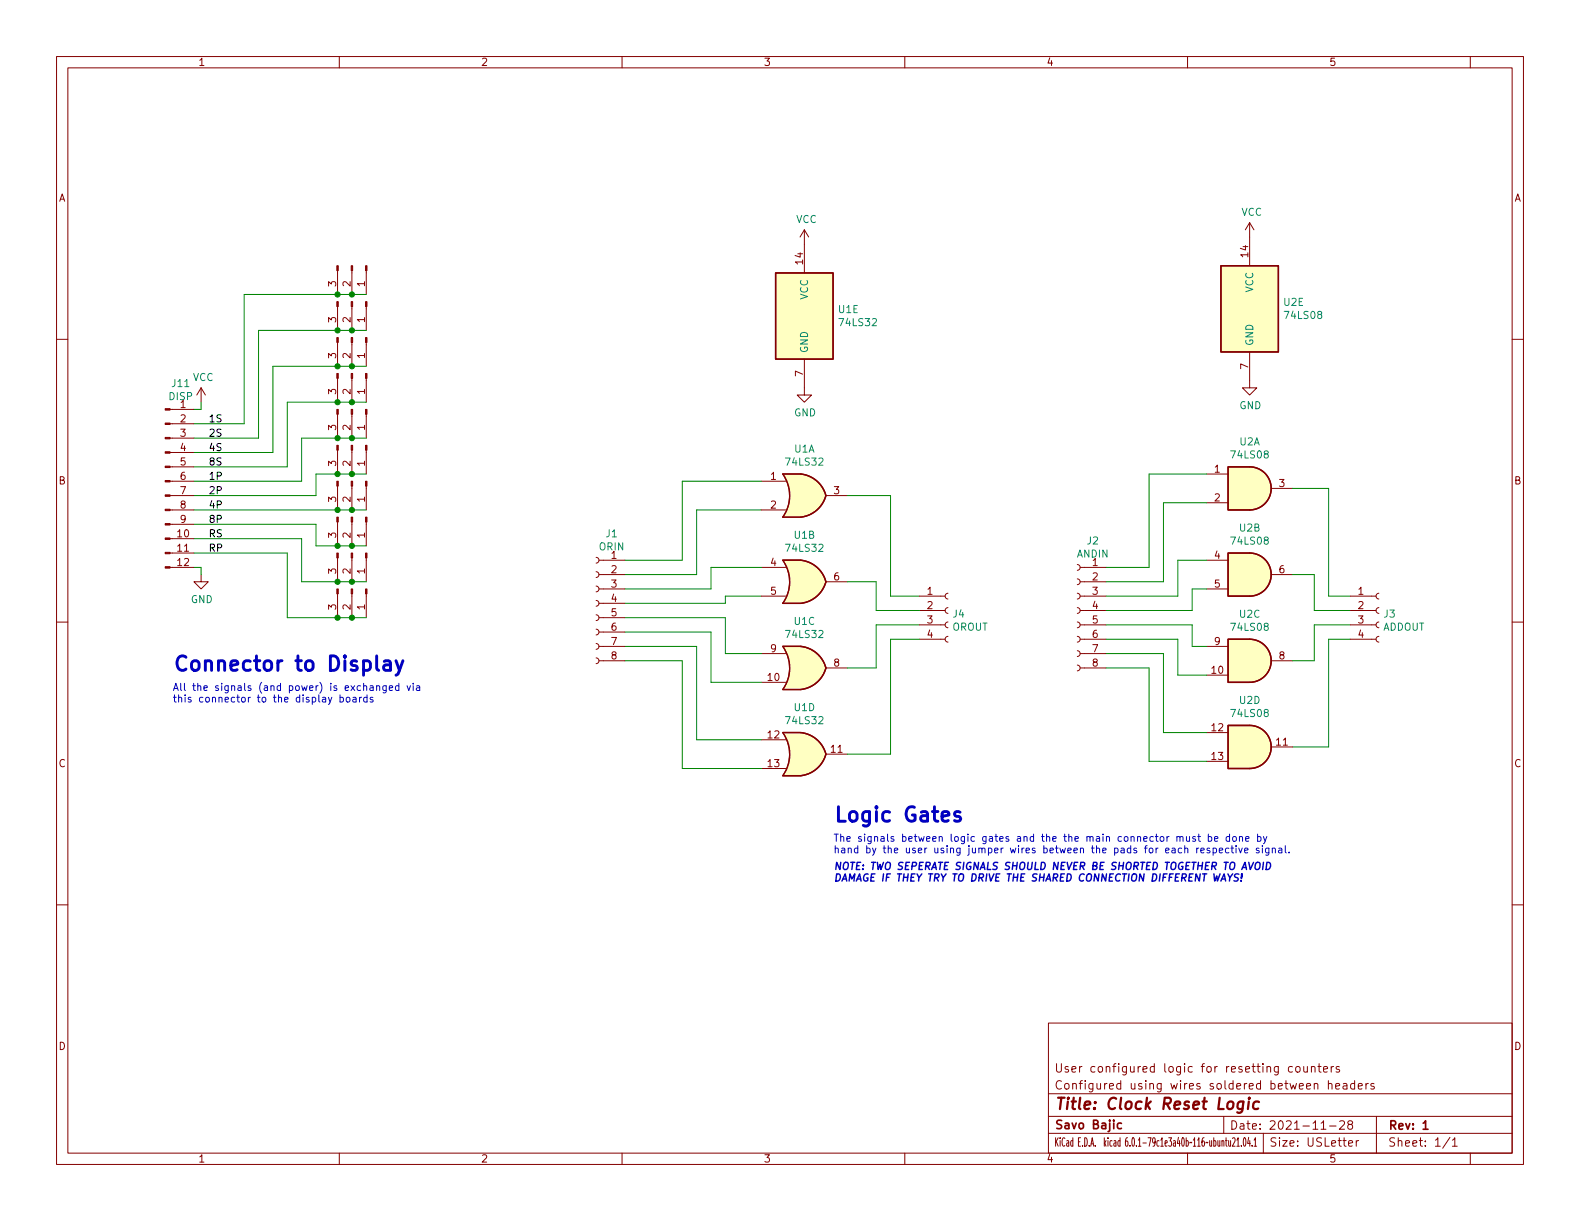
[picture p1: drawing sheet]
<svg xmlns="http://www.w3.org/2000/svg" width="279mm" height="216mm" viewBox="0 0 279 216" stroke-linecap="round" stroke-linejoin="round" font-family="sans-serif">
<g fill="none" stroke="#840000" stroke-width=".18">
<path d="M10 10h259.4v195.9h-259.4zM12 12h255.4v191.9h-255.4zM60 10v2M110 10v2M160 10v2M210 10v2M260 10v2M221 39.4v7.6M221 39.4l-.8 1.2M221 39.4l.7 1.2M10 60h2M59.7 47.9v4.2"/>
<path d="M59.7 54.2v4.2M62.2 47.9v4.2M62.2 54.2v4.2M64.8 47.9v4.2M64.8 54.2v4.2M142.2 40.6v7.7M142.2 40.6l-.7 1.3M142.2 40.6l.8 1.3M267.4 60h2M30.1 77.5h4.2M30.1 74.9h4.2M30.1 72.4h4.2"/>
<path d="M35.6 68.6l-.8 1.3M35.6 68.6v2.5M35.6 68.6l.7 1.3M59.7 60.6v4.2M59.7 66.9v4.2M59.7 73.3v4.2M59.7 79.6v4.2M62.2 60.6v4.2M62.2 66.9v4.2M62.2 73.3v4.2M62.2 79.6v4.2M64.8 60.6v4.2"/>
<path d="M64.8 66.9v4.2M64.8 73.3v4.2M64.8 79.6v4.2M142.2 63.5v6.4h1.3l-1.3 1.2-1.2-1.2h1.2M221 62.2v6.4h1.2l-1.2 1.3-1.3-1.3h1.3M30.1 97.8h4.2M30.1 95.3h4.2M30.1 92.7h4.2M30.1 90.2h4.2M30.1 87.6h4.2M30.1 85.1h4.2M30.1 82.6h4.2"/>
<path d="M30.1 80h4.2M59.7 86v4.2M59.7 92.3v4.2M59.7 98.7v4.2M62.2 86v4.2M62.2 92.3v4.2M62.2 98.7v4.2M64.8 86v4.2M64.8 92.3v4.2M64.8 98.7v4.2M105.4 98.6l.4 .1 .1 .4-.1 .3-.4 .2M105.9 99.1h4.6"/>
<path d="M134.6 90.2h4.3M134.6 85.1h4.3M141.6 99.1h-3.2a6.6 6.6 0 0 1 0 7.6h3.2M141.6 83.8h-3.2a6.6 6.6 0 0 1 0 7.6h3.2M146 87.6h3.9M190.5 99.8l.4 .2 .1 .3-.1 .4-.4 .1M213.4 99.1h3.8M213.4 83.8h3.8M213.4 88.9h3.8M224.8 86.4h3.8M10 110h2M30.1 100.3h4.2"/>
<path d="M35.6 101.6v1.3h1.2l-1.2 1.2-1.3-1.2h1.3M59.7 105v4.2M62.2 105v4.2M64.8 105v4.2M105.4 116.3l.4 .2 .1 .3-.1 .4-.4 .1M105.4 113.8l.4 .1 .1 .4-.1 .4-.4 .1M105.4 111.3l.4 .1 .1 .4-.1 .3-.4 .2M105.4 108.7l.4 .2 .1 .3-.1 .4-.4 .1M105.4 106.2l.4 .1 .1 .4-.1 .3-.4 .2M105.4 103.6l.4 .2 .1 .3-.1 .4-.4 .1M105.4 101.1l.4 .1 .1 .4-.1 .4-.4 .1M105.9 116.8h4.6"/>
<path d="M105.9 114.3h4.6M105.9 111.8h4.6M105.9 109.2h4.6M105.9 106.7h4.6M105.9 104.1h4.6M105.9 101.6h4.6M134.6 115.6h4.3M134.6 105.4h4.3M134.6 100.3h4.3M141.6 114.3h-3.2a6.6 6.6 0 0 1 0 7.6h3.2M146 118.1h3.9M146 102.9h3.9"/>
<path d="M162.6 113h4.5M162.6 110.5h4.5M162.6 108h4.5M162.6 105.4h4.5M167.6 112.5l-.3 .2-.2 .3 .2 .4 .3 .1M167.6 110l-.3 .1-.2 .4 .2 .3 .3 .2M167.6 107.4l-.3 .2-.2 .4 .2 .3 .3 .2M167.6 104.9l-.3 .2-.2 .3 .2 .4 .3 .1M190.5 117.6l.4 .2 .1 .3-.1 .4-.4 .1M190.5 115.1l.4 .1 .1 .4-.1 .3-.4 .2M190.5 112.5l.4 .2 .1 .3-.1 .4-.4 .1M190.5 110l.4 .1 .1 .4-.1 .3-.4 .2"/>
<path d="M190.5 107.4l.4 .2 .1 .3-.1 .4-.4 .2M190.5 104.9l.4 .2 .1 .3-.1 .4-.4 .1M190.5 102.4l.4 .1 .1 .4-.1 .3-.4 .2M191 118.1h4.6M191 115.6h4.6M191 113h4.6M191 110.5h4.6M191 108h4.6M191 105.4h4.6M191 102.9h4.6M191 100.3h4.6M213.4 114.3h3.8"/>
<path d="M213.4 104.1h3.8M213.4 119.4h3.8M224.8 116.8h3.8M224.8 101.6h3.8M238.8 113h4.5M238.8 110.5h4.5M238.8 108h4.5M238.8 105.4h4.5M243.8 112.5l-.3 .2-.2 .3 .2 .4 .3 .1M243.8 110l-.3 .1-.2 .4 .2 .3 .3 .2M243.8 107.4l-.3 .2-.2 .4 .2 .3 .3 .2M243.8 104.9l-.3 .2-.2 .3 .2 .4 .3 .1"/>
<path d="M267.4 110h2M134.6 120.7h4.3M134.6 130.8h4.3M134.6 135.9h4.3M141.6 129.5h-3.2a6.6 6.6 0 0 1 0 7.7h3.2M146 133.4h3.9M213.4 129.5h3.8M213.4 134.6h3.8M224.8 132.1h3.8M10 160h2M267.4 160h2M185.4 180.9h82v23h-82z"/>
<path d="M185.4 197.4h82M185.4 193.4h82M216.4 197.4v3M228.5 188.7l-.4-.1-.3 .3v.4l.2 .2h.5M229.2 188.7l.2-.1 .4 .1 .1 .6-.1 .2-.4 .1-.2-.2zM230.5 188.6l.1 .9 .4 .1 .2-.2M231.2 188.6v1M231.9 188.7l.2-.1 .4 .1v.9M231.9 188.6v1M233 188.6h.6M233.3 188.1v1.3l.3 .2M233.6 199.7h.9"/>
<path d="M234 189.1l.8-.2-.1-.2-.4-.1-.3 .2 .1 .7h.6M234.9 191.7l.2-.1 .4 .1v.9M234.9 191.1v1.5M235.1 199.1h1.2M235.4 188.6v1M235.8 188.6l-.3 .1-.1 .2M236.2 192.1l.7-.2-.1-.2-.4-.1-.2 .2 .1 .7h.5M236.8 188.7l-.3-.1-.2 .2v.2l.5 .1v.4h-.5M236.9 198.3l.6-.1 .2 .1 .1 .3-1 1.1h1M237.5 191.7h.6l.1 .9M238.2 191.9l-.5 .1a.29 .29 0 0 0-.2 .3 .29 .29 0 0 0 .2 .3l.5-.1M238.6 198.8l-.3-.3 .1-.2 .2-.1h.4l.2 .3-.1 .2-.6 .2-.2 .2 .1 .4 .2 .2h.3l.3-.3-.1-.4-.2-.2"/>
<path d="M239.5 191.7l-.4-.1-.3 .3v.4l.2 .2h.5M239.5 191.1v1.5M240.2 192.1l.7-.2-.1-.2-.4-.1-.2 .2 .1 .7h.5M241.5 191.6v1M242 191.6l-.3 .1-.2 .2M243 191.7l-.4-.1-.2 .2 .1 .2 .5 .2v.3h-.6M243.4 197.4v6.5M60 203.9v2M110 203.9v2M160 203.9v2M185.4 200.4h82M210 203.9v2"/>
<path d="M216.1 201.8l.1-.1h.2v1M216.7 201.7h.3M216.8 201.2v1.3l.2 .2M217.3 201.7v.9l.2 .1 .1-.2M217.6 201.7v1M218 201.3l.3-.1 .1 .4-.5 1.1h.5M218.7 201.6l.2-.4v1.5M218.7 202.7h.5M219.5 202.5v.2M220 201.2h.1a1.14 1.14 0 0 1 0 1.5 1.63 1.63 0 0 1-.1-1.5zM220.8 201.1l-.2 1.1h.5M221 201.7v1"/>
<path d="M221.4 202.5v.2M221.8 201.6l.2-.4v1.5M221.8 202.7h.4M223.4 200.4v3.5M238.5 202.2l.7-.2-.1-.3h-.4l-.2 .2v.7h.6M239.8 201.7v1M240.3 201.7h-.3l-.2 .3M256.4 201.1l-1.3 1.9M256.8 201.6l.5-.4v1.5M256.8 202.7h.9M260 203.9v2"/>
</g>
<path d="M198.3 198.6h-.4l-.3 .3v.4l.1 .2h.6M251.7 198.6l.4-.4v1.5M251.7 199.7h.8" fill="none" stroke="#840000" stroke-width=".3"/>
<path d="M219.9 194.9a.66 .66 0 0 0-1 .3l-.1 .5 .2 .3 .1 .1 .6-.1M219.9 194.8l-.2 1.6a.6 .6 0 0 1-.9 .3M220.8 194.8l-.1 1.3M220.9 194.1l-.1 .1 .1 .1 .1-.1-.1-.1v.2M222.6 194.9a.66 .66 0 0 0-1 .3v.5l.1 .3 .2 .1 .6-.1" fill="none" stroke="#840000" stroke-width=".4"/>
<g fill="#ffffc2" stroke="#ffffc2" stroke-width=".18">
<path d="M221 128.3a3.8 3.8 0 0 1 3.8 3.8 3.8 3.8 0 0 1-3.8 3.8z"/>
<path d="M217.2 128.3h3.8v7.6h-3.8z"/>
<path d="M141 116.8l5 1.3a5.2 5.2 0 0 1-4.4 3.8z"/>
<path d="M138.4 121.9h3.2z"/>
<path d="M138.4 114.3h3.2z"/>
<path d="M138.4 114.3h3.2v7.6h-3.2a6.7 6.7 0 0 0 0-7.6z"/>
<path d="M141.6 114.3a5.1 5.1 0 0 1 4.4 3.8l-4.9 1.3z"/>
<path d="M141 132l5 1.4a5.2 5.2 0 0 1-4.4 3.8z"/>
<path d="M138.4 137.2h3.2z"/>
<path d="M138.4 129.5h3.2z"/>
<path d="M138.4 129.5h3.2v7.7h-3.2a6.7 6.7 0 0 0 0-7.7z"/>
<path d="M141.6 129.5a5.1 5.1 0 0 1 4.4 3.8l-4.9 1.4z"/>
<path d="M137.2 48.3h10.1v15.2h-10.1z"/>
<path d="M215.9 47h10.2v15.2h-10.2z"/>
<path d="M221 113a3.8 3.8 0 0 1 3.8 3.8 3.8 3.8 0 0 1-3.8 3.9z"/>
<path d="M217.2 113h3.8v7.7h-3.8z"/>
<path d="M221 82.6a3.8 3.8 0 0 1 3.8 3.8 3.8 3.8 0 0 1-3.8 3.8z"/>
<path d="M217.2 82.6h3.8v7.6h-3.8z"/>
<path d="M141 101.5l5 1.4a5.2 5.2 0 0 1-4.4 3.8z"/>
<path d="M138.4 106.7h3.2z"/>
<path d="M138.4 99.1h3.2z"/>
<path d="M138.4 99.1h3.2v7.6h-3.2a6.7 6.7 0 0 0 0-7.6z"/>
<path d="M141.6 99.1a5.1 5.1 0 0 1 4.4 3.8l-4.9 1.3z"/>
<path d="M221 97.8a3.8 3.8 0 0 1 3.8 3.8 3.8 3.8 0 0 1-3.8 3.8z"/>
<path d="M217.2 97.8h3.8v7.6h-3.8z"/>
<path d="M141 86.3l5 1.3a5.2 5.2 0 0 1-4.4 3.8z"/>
<path d="M138.4 91.4h3.2z"/>
<path d="M138.4 83.8h3.2z"/>
<path d="M138.4 83.8h3.2v7.6h-3.2a6.7 6.7 0 0 0 0-7.6z"/>
<path d="M141.6 83.8a5.1 5.1 0 0 1 4.4 3.8l-4.9 1.3z"/>
</g>
<g fill="none" stroke="#840000" stroke-width=".25">
<path d="M137.2 48.3h10.1v15.2h-10.1zM215.9 47h10.2v15.2h-10.2zM141.6 99.1h-3.2a6.6 6.6 0 0 1 0 7.6h3.2M141.6 83.8h-3.2a6.6 6.6 0 0 1 0 7.6h3.2M141.6 99.1a5.1 5.1 0 0 1 4.4 3.8 5.2 5.2 0 0 1-4.4 3.8M141.6 83.8a5.1 5.1 0 0 1 4.4 3.8 5.2 5.2 0 0 1-4.4 3.8M217.2 82.6h3.8a3.8 3.8 0 0 1 3.8 3.8 3.8 3.8 0 0 1-3.8 3.8h-3.8zM217.2 97.8h3.8a3.8 3.8 0 0 1 3.8 3.8 3.8 3.8 0 0 1-3.8 3.8h-3.8zM138.4 114.3h3.2M138.4 114.3a6.6 6.6 0 0 1 0 7.6h3.2M141.6 114.3a5.1 5.1 0 0 1 4.4 3.8 5.2 5.2 0 0 1-4.4 3.8M217.2 113h3.8a3.8 3.8 0 0 1 3.8 3.8 3.8 3.8 0 0 1-3.8 3.9h-3.8z"/>
<path d="M138.4 137.2h3.2M141.6 129.5h-3.2a6.6 6.6 0 0 1 0 7.7M141.6 129.5a5.1 5.1 0 0 1 4.4 3.9 5.2 5.2 0 0 1-4.4 3.8M217.2 128.3h3.8a3.8 3.8 0 0 1 3.8 3.8 3.8 3.8 0 0 1-3.8 3.8h-3.8z"/>
</g>
<g fill="#840000" stroke="#840000" stroke-width=".18">
<path d="M59.6 47h.2v.9h-.2z"/>
<path d="M62.1 47h.3v.9h-.3z"/>
<path d="M64.6 47h.3v.9h-.3z"/>
<path d="M59.6 85.1h.2v.9h-.2z"/>
<path d="M62.1 85.1h.3v.9h-.3z"/>
<path d="M64.6 85.1h.3v.9h-.3z"/>
<path d="M59.6 72.4h.2v.9h-.2z"/>
<path d="M62.1 72.4h.3v.9h-.3z"/>
<path d="M64.6 72.4h.3v.9h-.3z"/>
<path d="M59.6 66h.2v.9h-.2z"/>
<path d="M62.1 66h.3v.9h-.3z"/>
<path d="M64.6 66h.3v.9h-.3z"/>
<path d="M59.6 91.4h.2v.9h-.2z"/>
<path d="M62.1 91.4h.3v.9h-.3z"/>
<path d="M64.6 91.4h.3v.9h-.3z"/>
<path d="M59.6 59.7h.2v.9h-.2z"/>
<path d="M62.1 59.7h.3v.9h-.3z"/>
<path d="M64.6 59.7h.3v.9h-.3z"/>
<path d="M29.2 100.2h.9v.3h-.9z"/>
<path d="M29.2 97.7h.9v.2h-.9z"/>
<path d="M29.2 95.1h.9v.3h-.9z"/>
<path d="M29.2 92.6h.9v.2h-.9z"/>
<path d="M29.2 90h.9v.3h-.9z"/>
<path d="M29.2 87.5h.9v.3h-.9z"/>
<path d="M29.2 85h.9v.2h-.9z"/>
<path d="M29.2 82.4h.9v.3h-.9z"/>
<path d="M29.2 79.9h.9v.2h-.9z"/>
<path d="M29.2 77.3h.9v.3h-.9z"/>
<path d="M29.2 74.8h.9v.3h-.9z"/>
<path d="M29.2 72.3h.9v.2h-.9z"/>
<path d="M59.6 53.3h.2v.9h-.2z"/>
<path d="M62.1 53.3h.3v.9h-.3z"/>
<path d="M64.6 53.3h.3v.9h-.3z"/>
<path d="M59.6 104.1h.2v.9h-.2z"/>
<path d="M62.1 104.1h.3v.9h-.3z"/>
<path d="M64.6 104.1h.3v.9h-.3z"/>
<path d="M59.6 97.8h.2v.9h-.2z"/>
<path d="M62.1 97.8h.3v.9h-.3z"/>
<path d="M64.6 97.8h.3v.9h-.3z"/>
<path d="M59.6 78.7h.2v.9h-.2z"/>
<path d="M62.1 78.7h.3v.9h-.3z"/>
<path d="M64.6 78.7h.3v.9h-.3z"/>
</g>
<path d="M68 117l.2-.2 .7 .2 .2 .2v1.3M69.1 117.4l-.9 .2a.5 .5 0 0 0-.4 .5 .5 .5 0 0 0 .4 .4l.9-.1M70 116.8l.6 1.7M71.2 116.8l-.8 2.4-.4 .2M169.8 143.6l-.6-.1-.4 .4 .1 .3 .9 .3 .1 .2-.1 .4-.3 .1-.7-.1" fill="none" stroke="#0000c2" stroke-width=".51"/>
<g fill="none" stroke="#0000c2" stroke-width=".18">
<path d="M60.1 123.4l.4-.1 .2 .2-.1 .6h-.5M60.1 122.9v1.2M61.3 123.4l.3-.1 .3 .2v.4l-.3 .2h-.3l-.1-.2zM62.4 123.4h.5l.1 .7M63 123.6l-.5 .1-.1 .1 .1 .3h.5M63.6 123.3v.8M63.9 123.3l-.3 .2M64.9 123.4l-.4-.1-.2 .2 .1 .6h.5M64.9 122.9v1.2M65.5 121.3h.4l.1 .8M65.9 123.4l-.3-.1-.1 .2v.2l.4 .1v.3h-.4M66 121.6h-.4l-.2 .2 .2 .3 .4-.1"/>
<path d="M66.6 121.4l.2-.2 .3 .1v.8M66.6 121.2v.9M68.3 121.2v1.1l-.2 .2h-.4M68.3 121.3l-.4-.1-.2 .3 .1 .5h.5M68.8 121.7l.6-.1v-.3l-.4-.1-.2 .2 .1 .6h.5M70.5 121.3l-.3-.1-.3 .3 .1 .5h.5M70.5 120.8v1.3M72 121.2l.3 .9 .3-.9M73.1 120.8v.1M73.1 121.2v.9M73.7 121.3h.5v.8M74.2 121.6h-.4l-.2 .2 .2 .3 .4-.1"/>
<path d="M208.1 148l.2-.1 .3 .1 .1 .8M208.7 148.1l.1-.2 .3 .1 .1 .8M209.8 147.9l.1 .8 .3 .1 .2-.2M210.4 147.9v.9M211.4 148l-.3-.1-.2 .2 .1 .2 .4 .1v.3h-.5M211.8 147.9h.5M212 147.5v1.1l.3 .2M212 150l-.4 .2M212.3 150.4l.7-.1-.1-.3h-.4l-.2 .1 .1 .6h.5M213.7 148l.3-.1 .3 .3-.1 .5h-.5M213.7 147.5v1.3M213.9 150h-.3l-.2 .1 .1 .2 .4 .1v.3h-.5"/>
<path d="M214.5 150h.4l.2 .2-.1 .5h-.5M214.5 150v1.2M214.8 148.3l.6-.1-.1-.2-.4-.1-.1 .2v.6h.5M215.6 150.4l.6-.1v-.3h-.4l-.2 .1 .1 .6h.5M217.3 150h-.4l-.2 .2 .1 .5h.5M217.4 148l-.3-.1-.3 .3 .1 .5h.5M217.4 147.5v1.3M217.7 150h.5M217.9 149.5v1.1l.3 .2M218.1 148l.3-.1 .2 .3v.3l-.2 .3-.3-.1-.1-.2zM218.6 149.5v.2M218.6 150v.8"/>
<path d="M219.1 150l.3 .8 .3-.8M219.2 148l.2-.1 .3 .1v.8M219.2 147.9v.9M220.1 150.4l.6-.1-.1-.3h-.3l-.2 .1v.6h.5M220.3 148.3l.6-.1-.1-.2-.3-.1-.2 .2v.6h.5M222.4 148l.3-.1 .3 .3-.1 .5h-.5M222.4 147.5v1.3M222.6 150h-.3l-.2 .1 .1 .2 .4 .1v.3h-.5M223.2 149.5v.2M223.2 150v.8M223.4 147.9l.3 .9M224 147.9l-.4 1.2-.2 .1"/>
<path d="M224.4 150v1l-.3 .2h-.3M224.4 150h-.4l-.2 .2 .1 .5h.5M225 150.1l.2-.1h.3v.8M225 150v.8M226.1 150h.5l.1 .8M226.7 150.3h-.4l-.2 .2 .2 .3 .4-.1M227.3 149.5v1.1l.2 .2M228 150.7v.1"/>
</g>
<path d="M217.1 154.5l.4 .7 .5-.7M217.5 155.2l-.1 .6M219.1 154.6l-.5-.1-.2 .1-.1 .4 .6 .2v.4l-.2 .2-.5-.1M219.5 155.7v.1M219.6 154.5l-.1 .8M222.1 152.7l.2-.2h.4a.75 .75 0 0 1-.5 1.2h-.1a.95 .95 0 0 1 0-1zM223.4 152.5l-.1 1.2M224 152.5a.63 .63 0 0 1 .7 .4 .63 .63 0 0 1-.3 .8h-.5z" fill="none" stroke="#0000c2" stroke-width=".25"/>
<g fill="none" stroke="#008400" stroke-width=".18">
<path d="M64.8 58.4h-19.1v19.1h-11.4M64.8 52.1h-21.6v22.8h-8.9M35.6 71.1v1.3h-1.3M64.8 77.5h-11.5v7.6h-19M64.8 71.1h-14v11.5h-16.5M64.8 64.8h-16.5v15.2h-14M34.3 95.3h19v7.6h11.5M34.3 92.7h21.6v3.8h8.9M34.3 90.2h30.5M34.3 97.8h16.5v11.4h14M64.8 83.8h-8.9v3.8h-21.6M134.6 90.2h-11.4v11.4h-12.7"/>
<path d="M134.6 85.1h-14v14h-10.1M149.9 87.6h7.6v17.8h5.1M213.4 88.9h-7.7v14h-10.1M213.4 83.8h-10.2v16.5h-7.6M213.4 99.1h-5.1v6.3h-12.7M228.6 86.4h6.3v19h3.9M34.3 100.3h1.3v1.3M110.5 109.2h17.8v6.4h6.3M110.5 116.8h10.1v19.1h14M110.5 114.3h12.7v16.5h11.4M110.5 111.8h15.2v8.9h8.9M134.6 105.4h-6.3v1.3h-17.8"/>
<path d="M134.6 100.3h-8.9v3.8h-15.2M149.9 102.9h5v5.1h7.7M162.6 113h-5.1v20.4h-7.6M162.6 110.5h-7.7v7.6h-5M195.6 113h12.7v6.4h5.1M195.6 110.5h15.2v3.8h2.6M195.6 115.6h10.1v13.9h7.7M195.6 118.1h7.6v16.5h10.2M213.4 104.1h-2.6v3.9h-15.2M228.6 101.6h3.8v6.4h6.4M238.8 113h-3.9v19.1h-6.3M238.8 110.5h-6.4v6.3h-3.8"/>
</g>
<g fill="#008400" stroke="#008400" stroke-width=".18">
<circle cx="59.7" cy="52.1" r=".46"/>
<circle cx="62.2" cy="52.1" r=".46"/>
<circle cx="59.7" cy="71.1" r=".46"/>
<circle cx="62.2" cy="71.1" r=".46"/>
<circle cx="62.2" cy="64.8" r=".46"/>
<circle cx="59.7" cy="64.8" r=".46"/>
<circle cx="59.7" cy="77.5" r=".46"/>
<circle cx="62.2" cy="58.4" r=".46"/>
<circle cx="59.7" cy="58.4" r=".46"/>
<circle cx="62.2" cy="83.8" r=".46"/>
<circle cx="62.2" cy="77.5" r=".46"/>
<circle cx="59.7" cy="83.8" r=".46"/>
<circle cx="62.2" cy="90.2" r=".46"/>
<circle cx="59.7" cy="90.2" r=".46"/>
<circle cx="59.7" cy="96.5" r=".46"/>
<circle cx="62.2" cy="96.5" r=".46"/>
<circle cx="62.2" cy="102.9" r=".46"/>
<circle cx="62.2" cy="109.2" r=".46"/>
<circle cx="59.7" cy="102.9" r=".46"/>
<circle cx="59.7" cy="109.2" r=".46"/>
</g>
<g font-size="3.6" fill="#0000c2">
<text x="30.5" y="118.7">Connector to Display</text>
<text x="147.3" y="145.3">Logic Gates</text>
</g>
<text font-size="2.8" fill="#840000" x="186.4" y="196.2">Title: Clock Reset Logic</text>
<g font-size="2.1" fill="#840000">
<text x="186.4" y="189.7">User configured logic for resetting counters</text>
<text x="186.4" y="192.7">Configured using wires soldered between headers</text>
<text x="186.4" y="199.6">Savo Bajic</text>
<text x="186.4" y="202.7">KiCad E.D.A. kicad 6.0.1-79c1e3a40b~116~ubuntu21.04.1</text>
<text x="217.4" y="199.7">Date: 2021-11-28</text>
<text x="224.4" y="202.7">Size: USLetter</text>
<text x="245.4" y="199.7">Rev: 1</text>
<text x="245.4" y="202.7">Sheet: 1/1</text>
</g>
<g font-size="1.8" fill="#840000">
<text x="35" y="11.6">1</text>
<text x="85" y="11.6">2</text>
<text x="135" y="11.6">3</text>
<text x="185" y="11.6">4</text>
<text x="235" y="11.6">5</text>
<text x="10.3" y="35.6">A</text>
<text x="267.7" y="35.6">A</text>
<text x="142" y="46.7" transform="rotate(-90 142 46.7)">14</text>
<text x="220.7" y="45.4" transform="rotate(-90 220.7 45.4)">14</text>
<text x="59.4" y="50.7" transform="rotate(-90 59.4 50.7)">3</text>
<text x="62" y="50.7" transform="rotate(-90 62 50.7)">2</text>
<text x="64.5" y="50.7" transform="rotate(-90 64.5 50.7)">1</text>
<text x="59.4" y="57" transform="rotate(-90 59.4 57)">3</text>
<text x="62" y="57" transform="rotate(-90 62 57)">2</text>
<text x="64.5" y="57" transform="rotate(-90 64.5 57)">1</text>
<text x="59.4" y="63.4" transform="rotate(-90 59.4 63.4)">3</text>
<text x="62" y="63.4" transform="rotate(-90 62 63.4)">2</text>
<text x="64.5" y="63.4" transform="rotate(-90 64.5 63.4)">1</text>
<text x="220.7" y="65.3" transform="rotate(-90 220.7 65.3)">7</text>
<text x="59.4" y="69.7" transform="rotate(-90 59.4 69.7)">3</text>
<text x="62" y="69.7" transform="rotate(-90 62 69.7)">2</text>
<text x="64.5" y="69.7" transform="rotate(-90 64.5 69.7)">1</text>
<text x="142" y="66.5" transform="rotate(-90 142 66.5)">7</text>
<text x="31.9" y="72.1">1</text>
<text x="31.9" y="74.7">2</text>
<text x="31.9" y="77.2">3</text>
<text x="59.4" y="76.1" transform="rotate(-90 59.4 76.1)">3</text>
<text x="62" y="76.1" transform="rotate(-90 62 76.1)">2</text>
<text x="64.5" y="76.1" transform="rotate(-90 64.5 76.1)">1</text>
<text x="31.9" y="79.8">4</text>
<text x="31.9" y="82.3">5</text>
<text x="59.4" y="82.4" transform="rotate(-90 59.4 82.4)">3</text>
<text x="62" y="82.4" transform="rotate(-90 62 82.4)">2</text>
<text x="64.5" y="82.4" transform="rotate(-90 64.5 82.4)">1</text>
<text x="214.8" y="83.6">1</text>
<text x="10.3" y="85.7">B</text>
<text x="31.9" y="84.8">6</text>
<text x="31.9" y="87.4">7</text>
<text x="31.9" y="89.9">8</text>
<text x="59.4" y="88.8" transform="rotate(-90 59.4 88.8)">3</text>
<text x="62" y="88.8" transform="rotate(-90 62 88.8)">2</text>
<text x="64.5" y="88.8" transform="rotate(-90 64.5 88.8)">1</text>
<text x="136.3" y="84.8">1</text>
<text x="136.3" y="89.9">2</text>
<text x="147.5" y="87.4">3</text>
<text x="214.8" y="88.6">2</text>
<text x="226.2" y="86.1">3</text>
<text x="267.7" y="85.7">B</text>
<text x="31.4" y="95">10</text>
<text x="31.9" y="92.5">9</text>
<text x="59.4" y="95.1" transform="rotate(-90 59.4 95.1)">3</text>
<text x="62" y="95.1" transform="rotate(-90 62 95.1)">2</text>
<text x="64.5" y="95.1" transform="rotate(-90 64.5 95.1)">1</text>
<text x="31.4" y="97.5">11</text>
<text x="31.4" y="100.1">12</text>
<text x="59.4" y="101.5" transform="rotate(-90 59.4 101.5)">3</text>
<text x="62" y="101.5" transform="rotate(-90 62 101.5)">2</text>
<text x="64.5" y="101.5" transform="rotate(-90 64.5 101.5)">1</text>
<text x="108.1" y="98.8">1</text>
<text x="108.1" y="101.3">2</text>
<text x="136.3" y="100.1">4</text>
<text x="193.2" y="100.1">1</text>
<text x="214.8" y="98.8">4</text>
<text x="226.2" y="101.3">6</text>
<text x="59.4" y="107.8" transform="rotate(-90 59.4 107.8)">3</text>
<text x="62" y="107.8" transform="rotate(-90 62 107.8)">2</text>
<text x="64.5" y="107.8" transform="rotate(-90 64.5 107.8)">1</text>
<text x="108.1" y="103.9">3</text>
<text x="108.1" y="106.4">4</text>
<text x="136.3" y="105.2">5</text>
<text x="147.5" y="102.6">6</text>
<text x="164" y="105.2">1</text>
<text x="164" y="107.7">2</text>
<text x="193.2" y="102.6">2</text>
<text x="193.2" y="105.2">3</text>
<text x="193.2" y="107.7">4</text>
<text x="214.8" y="103.9">5</text>
<text x="240.2" y="105.2">1</text>
<text x="240.2" y="107.7">2</text>
<text x="108.1" y="109">5</text>
<text x="108.1" y="111.5">6</text>
<text x="164" y="110.2">3</text>
<text x="164" y="112.8">4</text>
<text x="193.2" y="110.2">5</text>
<text x="193.2" y="112.8">6</text>
<text x="240.2" y="110.2">3</text>
<text x="240.2" y="112.8">4</text>
<text x="108.1" y="114">7</text>
<text x="108.1" y="116.6">8</text>
<text x="136.3" y="115.3">9</text>
<text x="147.5" y="117.9">8</text>
<text x="193.2" y="115.3">7</text>
<text x="193.2" y="117.9">8</text>
<text x="214.3" y="119.1">10</text>
<text x="214.8" y="114">9</text>
<text x="226.2" y="116.6">8</text>
<text x="135.8" y="120.4">10</text>
<text x="135.8" y="130.6">12</text>
<text x="214.3" y="129.3">12</text>
<text x="225.7" y="131.8">11</text>
<text x="10.3" y="135.6">C</text>
<text x="135.8" y="135.6">13</text>
<text x="147" y="133.1">11</text>
<text x="214.3" y="134.4">13</text>
<text x="267.7" y="135.6">C</text>
<text x="10.3" y="185.7">D</text>
<text x="267.7" y="185.7">D</text>
<text x="35" y="205.6">1</text>
<text x="85" y="205.6">2</text>
<text x="135" y="205.6">3</text>
<text x="185" y="205.6">4</text>
<text x="235" y="205.6">5</text>
</g>
<g font-size="1.8" fill="#008484">
<text x="140.8" y="39.4">VCC</text>
<text x="219.5" y="38.2">VCC</text>
<text x="142.9" y="53" transform="rotate(-90 142.9 53)">VCC</text>
<text x="221.6" y="51.7" transform="rotate(-90 221.6 51.7)">VCC</text>
<text x="148.3" y="55.3">U1E</text>
<text x="148.6" y="57.7">74LS32</text>
<text x="227" y="54.1">U2E</text>
<text x="227.3" y="56.4">74LS08</text>
<text x="142.9" y="62.5" transform="rotate(-90 142.9 62.5)">GND</text>
<text x="221.6" y="61.2" transform="rotate(-90 221.6 61.2)">GND</text>
<text x="29.9" y="70.7">DISP</text>
<text x="30.5" y="68.4">J11</text>
<text x="34.1" y="67.4">VCC</text>
<text x="140.4" y="73.6">GND</text>
<text x="219.1" y="72.3">GND</text>
<text x="139.1" y="82.3">74LS32</text>
<text x="140.5" y="80">U1A</text>
<text x="217.9" y="81.1">74LS08</text>
<text x="219.2" y="78.7">U2A</text>
<text x="107.2" y="95">J1</text>
<text x="140.5" y="95.2">U1B</text>
<text x="219.2" y="94">U2B</text>
<text x="105.9" y="97.3">ORIN</text>
<text x="139.1" y="97.6">74LS32</text>
<text x="190.4" y="98.6">ANDIN</text>
<text x="192.3" y="96.3">J2</text>
<text x="217.9" y="96.3">74LS08</text>
<text x="33.7" y="106.6">GND</text>
<text x="139.1" y="112.8">74LS32</text>
<text x="140.5" y="110.5">U1C</text>
<text x="168.4" y="111.5">OROUT</text>
<text x="168.5" y="109.2">J4</text>
<text x="217.9" y="111.5">74LS08</text>
<text x="219.2" y="109.2">U2C</text>
<text x="244.5" y="111.5">ADDOUT</text>
<text x="244.7" y="109.2">J3</text>
<text x="140.5" y="125.7">U1D</text>
<text x="219.2" y="124.5">U2D</text>
<text x="139.1" y="128">74LS32</text>
<text x="217.9" y="126.8">74LS08</text>
</g>
<g font-size="1.8">
<text x="36.8" y="74.7">1S</text>
<text x="36.8" y="77.2">2S</text>
<text x="36.8" y="82.3">8S</text>
<text x="36.8" y="79.7">4S</text>
<text x="36.8" y="84.8">1P</text>
<text x="36.8" y="87.4">2P</text>
<text x="36.8" y="89.9">4P</text>
<text x="36.8" y="95">RS</text>
<text x="36.8" y="92.4">8P</text>
<text x="36.8" y="97.5">RP</text>
</g>
<g font-size="1.8" fill="#0000c2">
<text x="30.5" y="122.2">All the signals (and power) is exchanged via</text>
<text x="30.5" y="124.2">this connector to the display boards</text>
<text x="147.3" y="148.8">The signals between logic gates and the the main connector must be done by</text>
<text x="147.3" y="153.8">NOTE: TWO SEPERATE SIGNALS SHOULD NEVER BE SHORTED TOGETHER TO AVOID</text>
<text x="147.3" y="155.9">DAMAGE IF THEY TRY TO DRIVE THE SHARED CONNECTION DIFFERENT WAYS!</text>
<text x="147.3" y="150.9">hand by the user using jumper wires between the pads for each respective signal.</text>
</g>
</svg>
